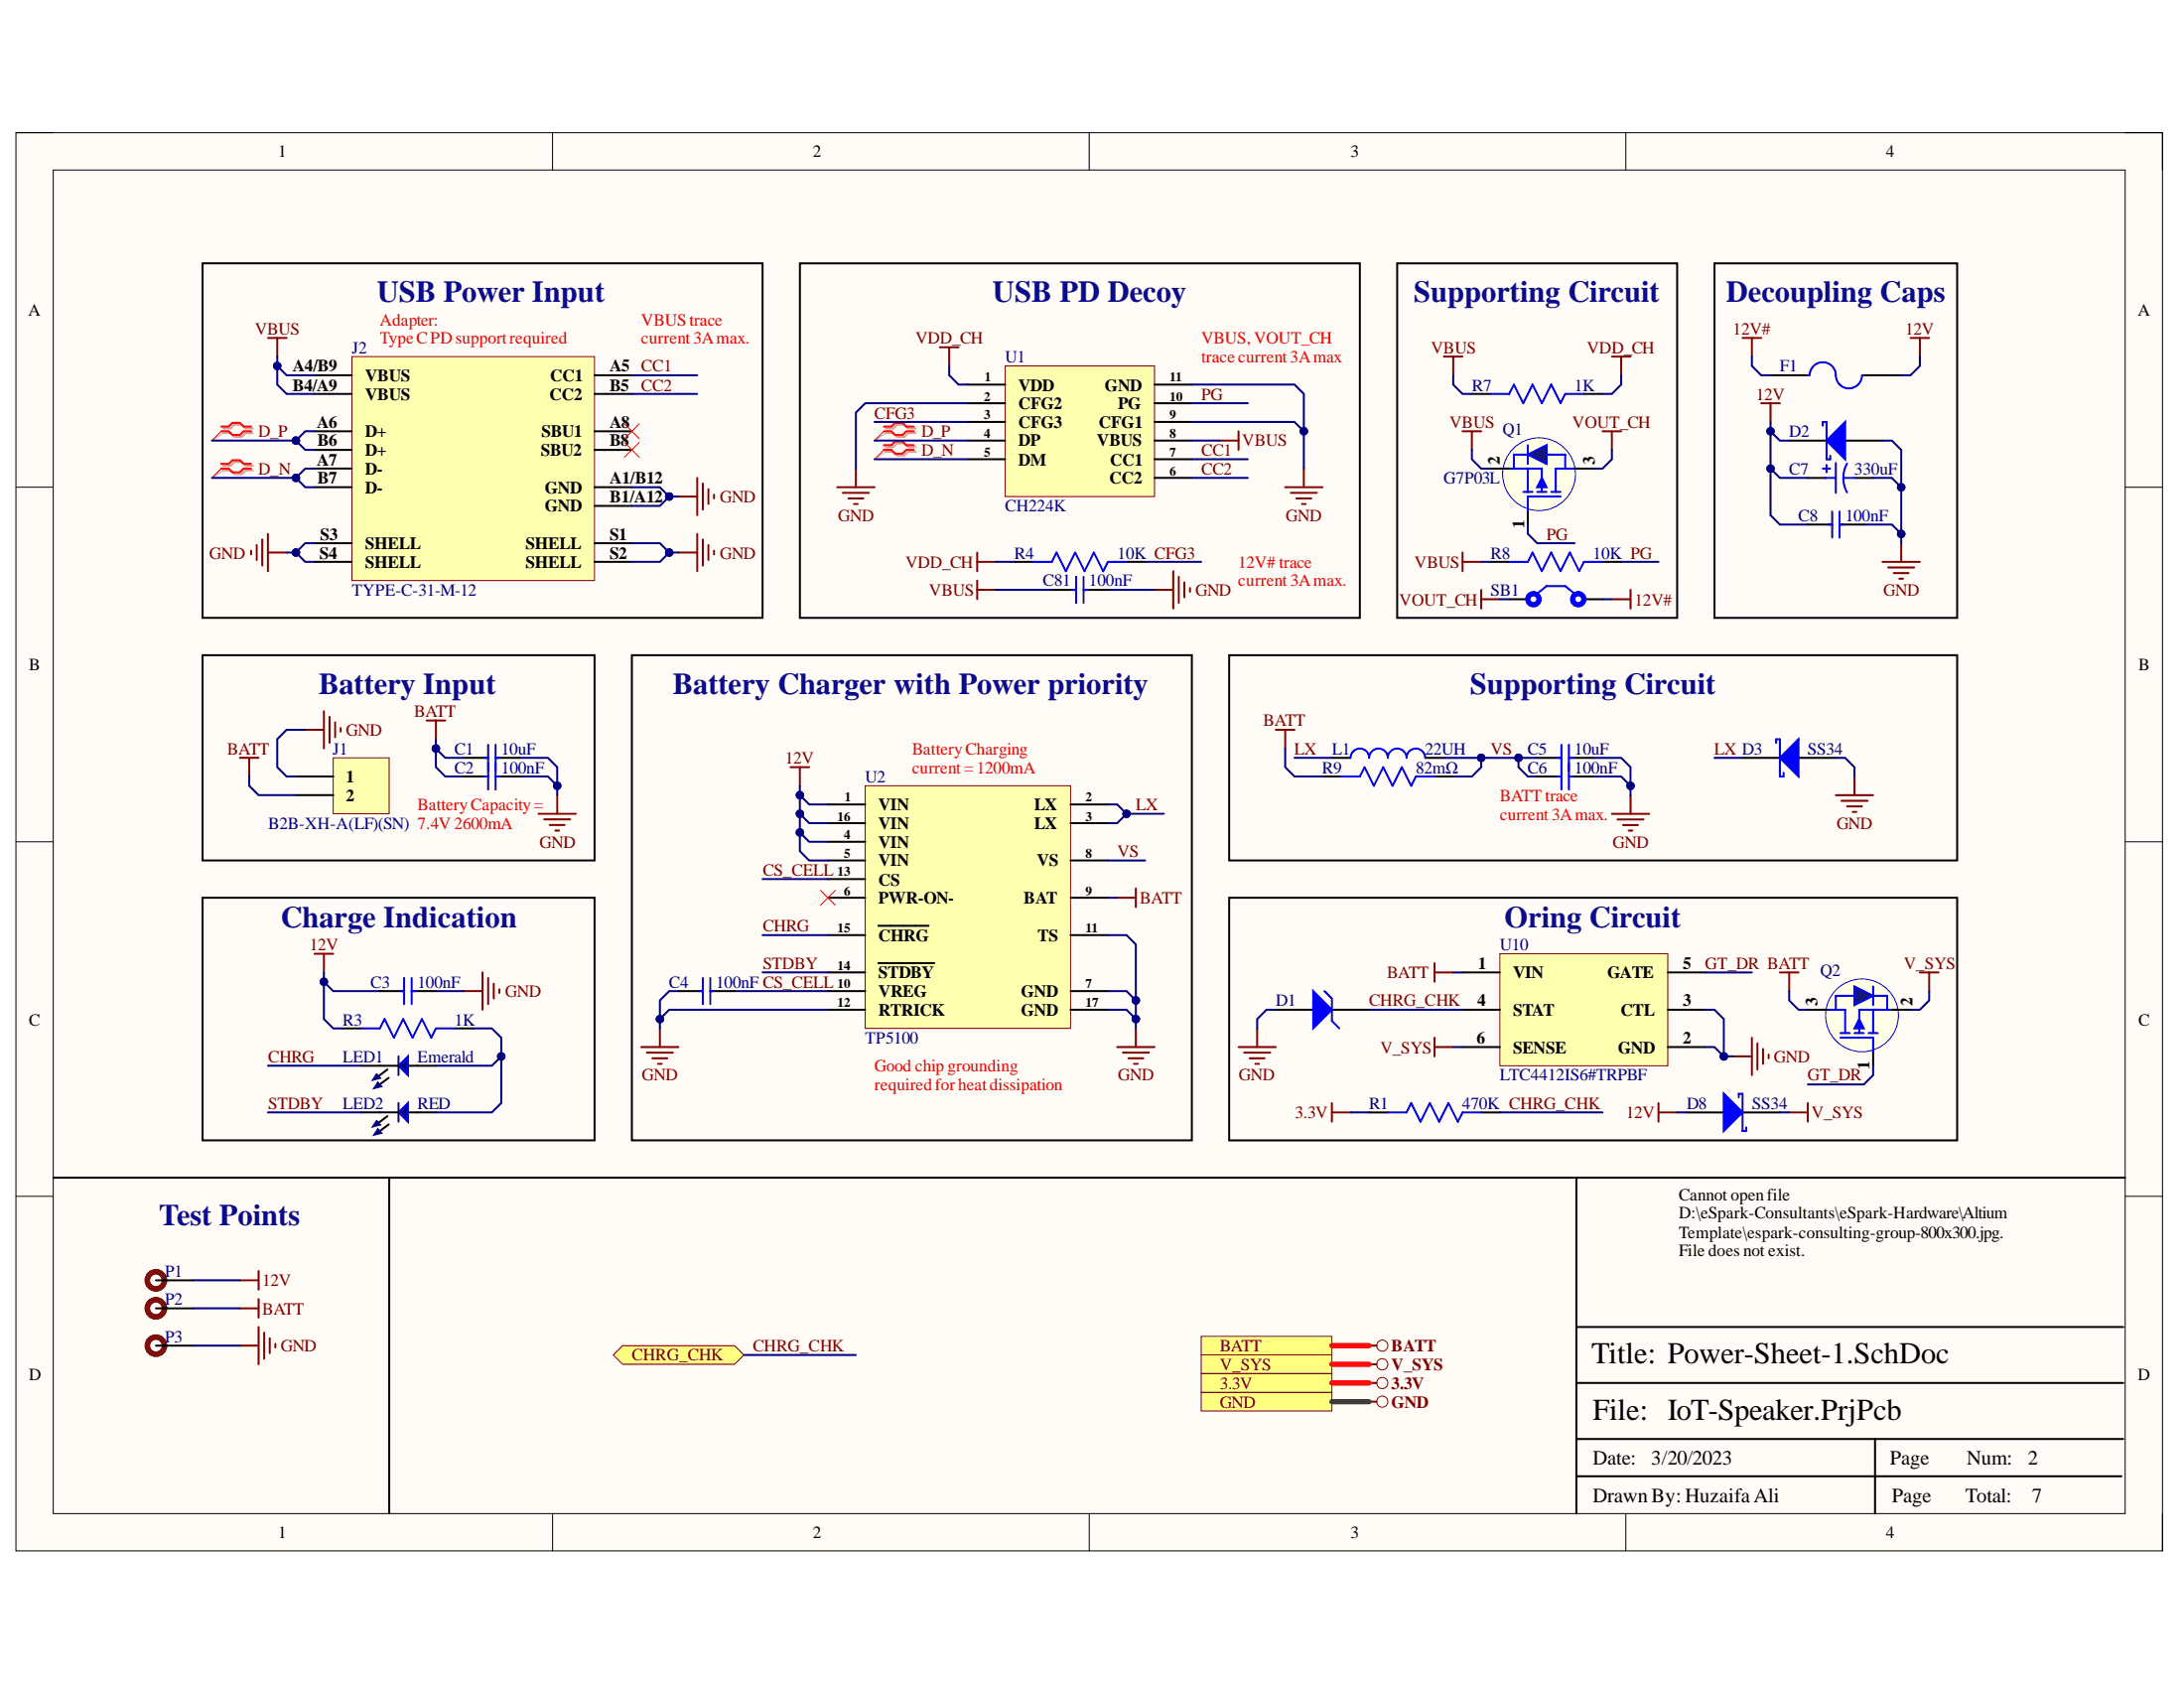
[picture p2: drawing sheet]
<svg xmlns="http://www.w3.org/2000/svg" width="279mm" height="216mm" viewBox="0 0 279 216" stroke-linecap="round" stroke-linejoin="round" font-family="sans-serif">
<path d="M2 17h274.6v181.4h-274.6z" fill-rule="evenodd" fill="#fffcf8"/>
<path d="M2 17h274.6v181.4h-274.6z" fill="none" stroke="#000" stroke-width=".13"/>
<path d="M6.8 21.7h265.1v171.9h-265.1z" fill-rule="evenodd" fill="#fffcf8"/>
<g fill="none" stroke="#000" stroke-width=".13">
<path d="M2 17h4.8M70.7 17v4.7M139.3 17v4.7M208 17v4.7M271.9 17h4.7v4.7M6.8 21.7h265.1v171.9h-265.1zM2 62.3h4.8M271.9 62.3h4.7M2 107.7h4.8M271.9 107.7h4.7M2 153h4.8M271.9 153h4.7"/>
<path d="M70.7 193.6v4.8M139.3 193.6v4.8M208 193.6v4.8M276.6 193.6v4.8"/>
</g>
<path d="M6.8 150.6h43v43M271.9 150.6h-70.2v43M201.7 176.9h69.9M201.7 169.7h69.9M201.7 188.8h69.7M201.7 184.1h69.9M239.9 184.1v9.5" fill="none" stroke="#000" stroke-width=".25"/>
<g fill="none" stroke="#800000" stroke-width=".25">
<path d="M222.9 43.2h2.4M224.1 43.2v2.4M225.3 51.6h2.4M226.5 51.6v2.4M244.4 43.2h2.4M245.6 43.2v2.4M240.8 71.9h4.8M241.5 72.6h3.4M242.3 73.3h1.9M243 74h.5M243.2 69.5v2.4M30.7 96.9h2.4"/>
<path d="M31.9 96.9v2.4M39 93.3h2.4M41.4 91v4.7M42.2 91.7v3.3M42.9 92.4v1.9M43.6 93.1v.5"/>
</g>
<path d="M153.7 178.1h16.7v2.4h-16.7z" fill-rule="evenodd" fill="#ffff80"/>
<g fill="none" stroke="#800000" stroke-width=".13">
<path d="M153.7 178.1h16.7v2.4h-16.7z"/>
<circle cx="176.8" cy="179.3" r=".71"/>
</g>
<path d="M30.7 163.8h2.4M30.7 167.3h2.4M30.7 172.1h2.4M33.1 162.6v2.3M33.1 166.1v2.4M33.1 169.7v4.8M33.8 170.4v3.4M34.5 171.2v1.9M35.2 171.9v.4M175.2 179.3h.9" fill="none" stroke="#800000" stroke-width=".25"/>
<g fill="none" stroke="#5b0f00" stroke-width=".68">
<circle cx="19.9" cy="167.3" r="1.1"/>
<circle cx="19.9" cy="163.8" r="1.1"/>
<circle cx="19.9" cy="172.1" r="1.1"/>
</g>
<path d="M19.9 163.8h4.8M19.9 167.3h4.8M19.9 172.1h4.8" fill="none" stroke="#000" stroke-width=".25"/>
<path d="M78.5 173.3l1.1-1.2h14.4l1.2 1.2-1.2 1.2h-14.4z" fill-rule="evenodd" fill="#ffff80"/>
<path d="M78.5 173.3l1.1-1.2h14.4l1.2 1.2-1.2 1.2h-14.4z" fill="none" stroke="#800000" stroke-width=".13"/>
<path d="M226.5 48h4.8M228.9 56.4h4.8M236.1 56.4h4.7M238.4 48h4.8M231.3 61.1h2.4M237.2 61.1h2.4M59.3 96.9h3.2M63.4 96.9h3.1" fill="none" stroke="#000" stroke-width=".25"/>
<g fill="none" stroke="#00f" stroke-width=".25">
<path d="M231.3 48h.2M231.5 47.9a1.67 1.67 0 0 1 1.7-1.6 1.67 1.67 0 0 1 1.7 1.7 1.67 1.67 0 0 0 1.6 1.7 1.67 1.67 0 0 0 1.7-1.7M233.2 59.9h.9M233.7 59.5v.9M234.9 59.2v3.8M236.3 59.3l-.3 .7-.2 1.1M238.2 48h.2M233.4 61.1h1.5M235.8 61.1l.2 1.2 .3 .7M235.8 61.1h1.4M62 96.9h.5M62.5 95.3v3.3"/>
<path d="M63.4 95.3v3.3M63.4 96.9h.5"/>
</g>
<path d="M54.6 92.2h2.4M55.8 92.2v2.3M68.9 104.1h4.8M69.6 104.8h3.4M70.3 105.5h1.9M71 106.2h.5M71.3 101.7v2.4" fill="none" stroke="#800000" stroke-width=".25"/>
<path d="M233.7 56.4l2.4-2.4v4.7z" fill="#00f"/>
<path d="M233.2 54.4v-.4h.5v4.7h.4v-.4M233.7 56.4l2.4-2.4v4.7z" fill="none" stroke="#00f" stroke-width=".25"/>
<path d="M153.7 170.9h16.7v2.4h-16.7z" fill-rule="evenodd" fill="#ffff80"/>
<g fill="none" stroke="#800000" stroke-width=".13">
<path d="M153.7 170.9h16.7v2.4h-16.7z"/>
<circle cx="176.8" cy="172.1" r=".72"/>
</g>
<path d="M175.2 172.1h.9" fill="none" stroke="#800000" stroke-width=".25"/>
<path d="M42.6 96.9h7.2v7.2h-7.2z" fill-rule="evenodd" fill="#ffffb0"/>
<path d="M42.6 96.9h7.2v7.2h-7.2z" fill="none" stroke="#800000" stroke-width=".13"/>
<path d="M37.9 99.3h4.7M37.9 101.7h4.7" fill="none" stroke="#000" stroke-width=".25"/>
<path d="M45 45.6h31.1v28.7h-31.1z" fill-rule="evenodd" fill="#ffffb0"/>
<path d="M45 45.6h31.1v28.7h-31.1z" fill="none" stroke="#800000" stroke-width=".13"/>
<g fill="none" stroke="#000" stroke-width=".25">
<path d="M40.2 48h4.8M40.2 55.2h4.8M40.2 59.9h4.8M40.2 50.4h4.8M40.2 57.5h4.8M76.1 48h4.7M76.1 55.2h4.7M76.1 50.4h4.7M76.1 57.5h4.7M40.2 62.3h4.8M40.2 69.5h4.8M40.2 71.9h4.8"/>
<path d="M76.1 62.3h4.7M76.1 64.7h4.7M76.1 69.5h4.7M76.1 71.9h4.7"/>
</g>
<g fill="none" stroke="#800000" stroke-width=".25">
<path d="M34.3 43.2h2.4M35.5 43.2v2.4M32.1 70.4v.5M32.8 69.7v1.9M33.6 69v3.3M34.3 70.7h2.4M34.3 68.3v4.8M86.8 70.7h2.4M86.8 63.5h2.4M89.2 61.1v4.8M89.2 68.3v4.8M89.9 61.8v3.4"/>
<path d="M89.9 69v3.3M90.6 62.6v1.9M90.6 69.7v1.9M91.3 63.3v.5M91.3 70.4v.5"/>
</g>
<path d="M79.9 54.2l1.9 1.9M79.9 56.6l1.9 1.9M81.8 54.2l-1.9 1.9M81.8 56.6l-1.9 1.9" fill="none" stroke="#f00" stroke-width=".13"/>
<path d="M128.6 46.8h19.1v16.7h-19.1z" fill-rule="evenodd" fill="#ffffb0"/>
<path d="M128.6 46.8h19.1v16.7h-19.1z" fill="none" stroke="#800000" stroke-width=".13"/>
<g fill="none" stroke="#000" stroke-width=".25">
<path d="M123.8 49.2h4.8M123.8 51.6h4.8M123.8 54h4.8M123.8 56.4h4.8M123.8 58.7h4.8M147.7 49.2h4.8M147.7 51.6h4.8M147.7 54h4.8M147.7 56.4h4.8M147.7 58.7h4.8M188.3 50.4h2.4M202.6 50.4h2.4"/>
<path d="M129.8 71.9h2.4M144.1 71.9h2.4M147.7 61.1h4.8M195.5 64.7v2.4"/>
</g>
<path d="M190.7 50.4h2.4l.6-1.2 1.2 2.4 1.2-2.4 1.2 2.4 1.1-2.4 1.2 2.4 .6-1.2h2.4M132.2 71.9h2.4l.6-1.2 1.2 2.4 1.2-2.4 1.1 2.4 1.2-2.4 1.2 2.4 .6-1.2h2.4" fill="none" stroke="#00f" stroke-width=".25"/>
<g fill="none" stroke="#800000" stroke-width=".25">
<path d="M109.5 59.9v2.4M156.1 56.4h2.3M158.4 55.2v2.3M184.7 45.6h2.4M185.9 45.6v2.4M206.2 45.6h2.4M207.4 45.6v2.4M107.1 62.3h4.8M107.8 63h3.4M108.5 63.8h1.9M109.3 64.5h.4M125 70.7v2.4"/>
<path d="M125 71.9h2.4"/>
</g>
<circle cx="196.9" cy="60.7" r="4.7" fill="#ffffe8"/>
<circle cx="196.9" cy="60.7" r="4.7" fill="none" stroke="#00f" stroke-width=".13"/>
<path d="M192.5 59.9h4.8v3M195.5 59.9v3M202 59.9h-3v3M194.9 62.9h1.2M196.7 62.9h1.1M198.4 62.9h1.2M199.6 63.5h-4.1v1.8" fill="none" stroke="#00f" stroke-width=".25"/>
<path d="M197.3 61.1l.5 1.2h-1.1z" fill="#00f"/>
<path d="M193.7 59.9v-1.8h6.5v1.8M195.5 56.9v2.4M197.3 61.1l.5 1.2h-1.1z" fill="none" stroke="#00f" stroke-width=".25"/>
<path d="M190.7 59.9h2.4M201.4 59.9h2.4" fill="none" stroke="#000" stroke-width=".25"/>
<path d="M195.5 58.1l2.3-1.2v2.4z" fill="#073763"/>
<path d="M195.5 58.1l2.3-1.2v2.4zM193.1 71.9h2.4l.6-1.2 1.2 2.4 1.1-2.4 1.2 2.4 1.2-2.4 1.2 2.4 .6-1.2h2.4" fill="none" stroke="#00f" stroke-width=".25"/>
<path d="M25.9 33.7h71.7v45.3h-71.7zM102.3 33.7h71.7v45.3h-71.7zM178.7 33.7h35.9v45.3h-35.9zM219.3 33.7h31.1v45.3h-31.1zM190.7 71.9h2.4M205 71.9h2.4M25.9 83.8h50.2v26.3h-50.2z" fill="none" stroke="#000" stroke-width=".25"/>
<g fill="none" stroke="#800000" stroke-width=".25">
<path d="M120.2 44.4h2.4M121.4 44.4v2.4M166.8 59.9v2.4M187.1 55.2h2.4M188.3 55.2v2.4M205 55.2h2.4M206.2 55.2v2.4M164.4 62.3h4.8M165.1 63h3.4M165.8 63.8h2M166.6 64.5h.4M187.1 70.7v2.4"/>
<path d="M187.1 71.9h2.4M189.5 75.5v2.3M189.5 76.6h2.4M206.2 76.6h2.4M208.6 75.5v2.3"/>
</g>
<path d="M28.5 54.8h1l.5-.5h.9l.5 .5h1M28.5 55.4h1l.5 .5h.9l.5-.5h1M28.5 59.6h1l.5-.5h.9l.5 .5h1M113.3 54.8h1l.4-.5h1l.5 .5h.9M113.3 55.4h1l.4 .5h1l.5-.5h.9M113.3 57.2h1l.4-.5h1l.5 .5h.9M113.3 57.8h1l.4 .5h1l.5-.5h.9M28.5 60.2h1l.5 .4h.9l.5-.4h1" fill="none" stroke="#d0a19e" stroke-width=".25"/>
<path d="M28.5 55.4l-1.4 1M113.3 55.4l-1.4 1M113.3 57.8l-1.4 .9M28.5 60.2l-1.4 .9" fill="none" stroke="#d0a19e" stroke-width=".13"/>
<path d="M28.3 54.6h1l.4-.5h1l.5 .5h.9M28.3 55.2h1l.4 .4h1l.5-.4h.9M28.3 59.3h1l.4-.4h1l.5 .4h.9M28.3 59.9h1l.4 .5h1l.5-.5h.9M113.1 54.6h.9l.5-.5h1l.4 .5h1M113.1 55.2h.9l.5 .4h1l.4-.4h1M113.1 56.9h.9l.5-.4h1l.4 .4h1M113.1 57.5h.9l.5 .5h1l.4-.5h1" fill="none" stroke="#f00" stroke-width=".25"/>
<path d="M28.3 55.2l-1.2 1.2M28.3 59.9l-1.2 1.2M113.1 55.2l-1.2 1.2M113.1 57.5l-1.2 1.2" fill="none" stroke="#f00" stroke-width=".13"/>
<path d="M110.7 100.5h26.3v31h-26.3z" fill-rule="evenodd" fill="#ffffb0"/>
<path d="M110.7 100.5h26.3v31h-26.3z" fill="none" stroke="#800000" stroke-width=".13"/>
<g fill="none" stroke="#000" stroke-width=".25">
<path d="M80.8 83.8h71.7v62.1h-71.7zM169.2 99.3h2.4M170.4 96.9h2.4M182.3 96.9h2.4M183.5 99.3h2.4M196.7 96.9h3.1M200.7 96.9h3.1M222.9 96.9h4.8M230.1 96.9h4.8M105.9 102.9h4.8M105.9 105.3h4.8M105.9 107.7h4.8"/>
<path d="M105.9 110.1h4.8M105.9 114.8h4.8M105.9 119.6h4.8M105.9 112.4h4.8M112.4 118.4h6.4M137 102.9h4.7M137 105.3h4.7M137 110.1h4.7M137 114.8h4.7M137 119.6h4.7M105.9 126.8h4.8M105.9 129.1h4.8"/>
<path d="M105.9 124.4h4.8M112.4 123.2h7.1M137 126.8h4.7M137 129.1h4.7"/>
</g>
<g fill="none" stroke="#800000" stroke-width=".25">
<path d="M101.1 98.1h2.4M102.3 98.1v2.4M163.2 93.3h2.4M164.4 93.3v2.4M237.2 99.3v2.4M142.9 114.8h2.4M145.3 113.6v2.4M206.2 104.1h4.8M206.9 104.8h3.4M207.6 105.5h1.9M208.4 106.2h.4M208.6 101.7v2.4"/>
<path d="M234.9 101.7h4.7M235.6 102.4h3.3M236.3 103.1h1.9M237 103.8h.5M82 133.9h4.8M82.7 134.6h3.4M83.5 135.4h1.9M84.2 136.1h.5M84.4 131.5v2.4M142.9 133.9h4.8M143.6 134.6h3.4M144.4 135.4h1.9"/>
<path d="M145.1 136.1h.5M145.3 131.5v2.4"/>
</g>
<path d="M171.6 99.3h2.4l.6-1.2 1.2 2.4 1.2-2.4 1.1 2.4 1.2-2.4 1.2 2.4 .6-1.2h2.4M172.8 96.9a1.19 1.19 0 0 1 1.2-1.2 1.19 1.19 0 0 1 1.2 1.2 1.19 1.19 0 0 1 1.2-1.2 1.19 1.19 0 0 1 1.1 1.2 1.2 1.2 0 0 1 1.2-1.2 1.2 1.2 0 0 1 1.2 1.2 1.19 1.19 0 0 1 1.2-1.2 1.19 1.19 0 0 1 1.2 1.2M199.3 96.9h.5M199.8 95.3v3.3M200.7 95.3v3.3M200.7 96.9h.5" fill="none" stroke="#00f" stroke-width=".25"/>
<path d="M227.7 96.9l2.4-2.4v4.8z" fill="#00f"/>
<path d="M227.2 95v-.5h.5v4.8h.5v-.5M227.7 96.9l2.4-2.4v4.8z" fill="none" stroke="#00f" stroke-width=".25"/>
<path d="M157.2 83.8h93.2v26.3h-93.2zM46.2 136.3h2.4M52.2 136.3h3.6" fill="none" stroke="#000" stroke-width=".25"/>
<path d="M40.2 122h2.4M41.4 122v2.4" fill="none" stroke="#800000" stroke-width=".25"/>
<path d="M52.2 135.1v2.4l-1.2-1.2z" fill="#0c0087"/>
<path d="M52.2 135.1v2.4l-1.2-1.2z" fill="none" stroke="#00f" stroke-width=".25"/>
<path d="M51 135.1v2.4" fill="none" stroke="#11037f" stroke-width=".25"/>
<path d="M48.6 136.3h2.4M49.7 137.9l-1.1 .8" fill="none" stroke="#000" stroke-width=".25"/>
<path d="M48.3 138.4l.6 .6-1.1 .3 .5-.9 .3 .3z" fill-rule="evenodd" fill="#0c0087"/>
<path d="M48.3 138.4l.6 .6-1.1 .3 .5-.9 .3 .3z" fill="none" stroke="#0c0087" stroke-width=".13"/>
<path d="M49.6 136.8l-1.2 .8" fill="none" stroke="#000" stroke-width=".25"/>
<path d="M48.2 137.4l.5 .5-1.1 .3 .6-.8 .2 .2z" fill-rule="evenodd" fill="#0c0087"/>
<path d="M48.2 137.4l.5 .5-1.1 .3 .6-.8 .2 .2z" fill="none" stroke="#0c0087" stroke-width=".13"/>
<path d="M46.2 142.3h2.4M52.2 142.3h3.6" fill="none" stroke="#000" stroke-width=".25"/>
<path d="M51 142.3l1.2-1.2v2.4z" fill="#0c0087"/>
<path d="M51 142.3l1.2-1.2v2.4z" fill="none" stroke="#00f" stroke-width=".25"/>
<path d="M51 141.1v2.4" fill="none" stroke="#11037f" stroke-width=".25"/>
<path d="M48.6 142.3h2.4M49.7 143.8l-1.1 .9" fill="none" stroke="#000" stroke-width=".25"/>
<path d="M48.3 144.4l.6 .5-1.1 .3 .5-.8 .3 .3z" fill-rule="evenodd" fill="#0c0087"/>
<path d="M48.3 144.4l.6 .5-1.1 .3 .5-.8 .3 .3z" fill="none" stroke="#0c0087" stroke-width=".13"/>
<path d="M49.6 142.8l-1.2 .8" fill="none" stroke="#000" stroke-width=".25"/>
<path d="M48.2 143.3l.5 .6-1.1 .3 .6-.9 .2 .3z" fill-rule="evenodd" fill="#0c0087"/>
<path d="M48.2 143.3l.5 .6-1.1 .3 .6-.9 .2 .3z" fill="none" stroke="#0c0087" stroke-width=".13"/>
<path d="M25.9 114.8h50.2v31.1h-50.2zM43.8 131.5h2.4M58.2 131.5h2.3M49.8 150.6h151.6" fill="none" stroke="#000" stroke-width=".25"/>
<path d="M46.2 131.5h2.4l.6-1.2 1.2 2.4 1.2-2.4 1.2 2.4 1.2-2.4 1.2 2.4 .6-1.2h2.4" fill="none" stroke="#00f" stroke-width=".25"/>
<path d="M59.3 126.8h2.4M61.7 124.4v4.7M62.5 125.1v3.3M63.2 125.8v1.9M63.9 126.5v.5" fill="none" stroke="#800000" stroke-width=".25"/>
<path d="M153.7 173.3h16.7v2.4h-16.7z" fill-rule="evenodd" fill="#ffff80"/>
<g fill="none" stroke="#800000" stroke-width=".13">
<path d="M153.7 173.3h16.7v2.4h-16.7z"/>
<circle cx="176.8" cy="174.5" r=".72"/>
</g>
<path d="M125 75.4h2.4M125 74.3v2.3M147.7 75.4h2.4M150.1 73.1v4.7M150.8 73.8v3.3M151.5 74.5v1.9M152.2 75.2v.5M175.2 174.5h.9" fill="none" stroke="#800000" stroke-width=".25"/>
<path d="M193.1 76.6h2.4M202.6 76.6h2.4" fill="none" stroke="#000" stroke-width=".25"/>
<g fill="none" stroke="#00f" stroke-width=".68">
<circle cx="196.2" cy="76.6" r=".72"/>
<circle cx="201.9" cy="76.6" r=".72"/>
</g>
<path d="M196.7 75.9l1.1-.9h2.4l1.2 .9" fill="none" stroke="#00f" stroke-width=".25"/>
<path d="M191.9 122h21.5v14.3h-21.5z" fill-rule="evenodd" fill="#ffffb0"/>
<path d="M191.9 122h21.5v14.3h-21.5z" fill="none" stroke="#800000" stroke-width=".13"/>
<path d="M187.1 124.4h4.8M187.1 133.9h4.8M187.1 129.1h4.8M213.4 124.4h4.7M213.4 133.9h4.7M213.4 129.1h4.7M239.6 133.9v2.4" fill="none" stroke="#000" stroke-width=".25"/>
<circle cx="238.2" cy="129.9" r="4.7" fill="#ffffe8"/>
<circle cx="238.2" cy="129.9" r="4.7" fill="none" stroke="#00f" stroke-width=".13"/>
<path d="M233.1 129.1h3v3M235.5 132.7h4.1v1.8M235.5 132.1h1.2M237.2 132.1h1.2M239 132.1h1.2M239.6 129.1v3M242.6 129.1h-4.8v3" fill="none" stroke="#00f" stroke-width=".25"/>
<path d="M237.8 130.3l.6 1.2h-1.2z" fill="#00f"/>
<path d="M234.9 129.1v-1.7h6.5v1.7M237.8 130.3l.6 1.2h-1.2zM239.6 126.2v2.4" fill="none" stroke="#00f" stroke-width=".25"/>
<path d="M231.3 129.1h2.4M242 129.1h2.4" fill="none" stroke="#000" stroke-width=".25"/>
<path d="M237.2 126.2l2.4 1.2-2.4 1.2z" fill="#073763"/>
<path d="M237.2 126.2l2.4 1.2-2.4 1.2z" fill="none" stroke="#00f" stroke-width=".25"/>
<g fill="none" stroke="#800000" stroke-width=".25">
<path d="M183.5 123.2v2.4M183.5 132.7v2.4M183.5 124.4h2.4M183.5 133.9h2.4M221.7 135.1h2.4M224.1 132.7v4.8M224.8 133.4v3.4M225.5 134.2v1.9M226.3 134.9v.5M227.7 124.4h2.4M228.9 124.4v2.4M245.6 124.4h2.4"/>
<path d="M246.8 124.4v2.4"/>
</g>
<path d="M215.8 142.3h4.7M222.9 142.3h4.8" fill="none" stroke="#000" stroke-width=".25"/>
<path d="M220.5 139.9l2.4 2.4-2.4 2.4z" fill="#00f"/>
<path d="M220.5 139.9l2.4 2.4-2.4 2.4zM177.5 142.3h2.4l.6-1.2 1.2 2.4 1.2-2.4 1.2 2.4 1.2-2.4 1.2 2.4 .6-1.2h2.4M222.4 140.4v-.5h.5v4.8h.5v-.5" fill="none" stroke="#00f" stroke-width=".25"/>
<path d="M212.2 141.1v2.4M212.2 142.3h2.4M228.9 142.3h2.4M231.3 141.1v2.4" fill="none" stroke="#800000" stroke-width=".25"/>
<path d="M157.2 114.8h93.2v31.1h-93.2zM163.2 129.1h4.8M170.4 129.1h4.8M175.2 142.3h2.3M189.5 142.3h2.4" fill="none" stroke="#000" stroke-width=".25"/>
<path d="M168 126.8l2.4 2.3-2.4 2.4z" fill="#00f"/>
<path d="M168 126.8l2.4 2.3-2.4 2.4zM169.4 126.8l1 .9v2.9l.9 .9" fill="none" stroke="#00f" stroke-width=".25"/>
<path d="M158.4 133.9h4.8M159.2 134.6h3.3M159.9 135.4h1.9M160.6 136.1h.5M160.8 131.5v2.4M170.4 141.1v2.4M170.4 142.3h2.4" fill="none" stroke="#800000" stroke-width=".25"/>
<path d="M105 113.9l1.9 1.9M106.9 113.9l-1.9 1.9" fill="none" stroke="#f00" stroke-width=".13"/>
<path d="M153.7 175.7h16.7v2.4h-16.7z" fill-rule="evenodd" fill="#ffff80"/>
<g fill="none" stroke="#800000" stroke-width=".13">
<path d="M153.7 175.7h16.7v2.4h-16.7z"/>
<circle cx="176.8" cy="176.9" r=".71"/>
</g>
<path d="M175.2 176.9h.9" fill="none" stroke="#800000" stroke-width=".25"/>
<path d="M224.1 45.6v1.2l1.2 1.2h1.2M245.6 45.6v1.2l-1.2 1.2h-1.2M239.6 61.1h2.4l1.2 1.2M31.9 99.3v1.2l1.2 1.2h4.8M39 93.3h-2.3l-1.2 1.2v3.6l1.2 1.2h1.2M24.7 163.8h6M24.7 167.3h6M24.7 172.1h6M95.2 173.3h14.3" fill="none" stroke="#000080" stroke-width=".25"/>
<path d="M170.4 179.3h4.8" fill="none" stroke="#38761d" stroke-width=".68"/>
<circle cx="243.2" cy="62.3" r=".48" fill="#000080"/>
<circle cx="243.2" cy="62.3" r=".48" fill="none" stroke="#000080" stroke-width=".13"/>
<path d="M66.5 96.9h3.6l1.2 1.2v3.6" fill="none" stroke="#000080" stroke-width=".25"/>
<circle cx="71.3" cy="100.5" r=".48" fill="#000080"/>
<circle cx="71.3" cy="100.5" r=".48" fill="none" stroke="#000080" stroke-width=".13"/>
<path d="M66.5 99.3h3.6l1.2 1.2" fill="none" stroke="#000080" stroke-width=".25"/>
<circle cx="71.3" cy="100.5" r=".48" fill="#000080"/>
<circle cx="71.3" cy="100.5" r=".48" fill="none" stroke="#000080" stroke-width=".13"/>
<path d="M55.8 94.5v3.6l1.2 1.2h2.3" fill="none" stroke="#000080" stroke-width=".25"/>
<circle cx="55.8" cy="95.7" r=".48" fill="#000080"/>
<circle cx="55.8" cy="95.7" r=".48" fill="none" stroke="#000080" stroke-width=".13"/>
<path d="M55.8 95.7l1.2 1.2h2.3" fill="none" stroke="#000080" stroke-width=".25"/>
<circle cx="55.8" cy="95.7" r=".48" fill="#000080"/>
<circle cx="55.8" cy="95.7" r=".48" fill="none" stroke="#000080" stroke-width=".13"/>
<path d="M170.4 172.1h4.8" fill="none" stroke="#f00" stroke-width=".68"/>
<path d="M35.5 45.6v3.6l1.2 1.2h3.5" fill="none" stroke="#000080" stroke-width=".25"/>
<circle cx="35.5" cy="46.8" r=".48" fill="#000080"/>
<circle cx="35.5" cy="46.8" r=".48" fill="none" stroke="#000080" stroke-width=".13"/>
<path d="M35.5 46.8l1.2 1.2h3.5" fill="none" stroke="#000080" stroke-width=".25"/>
<circle cx="35.5" cy="46.8" r=".48" fill="#000080"/>
<circle cx="35.5" cy="46.8" r=".48" fill="none" stroke="#000080" stroke-width=".13"/>
<path d="M80.8 48h8.4M80.8 50.4h8.4M80.8 62.3h3.6l1.2 1.2h1.2" fill="none" stroke="#000080" stroke-width=".25"/>
<circle cx="85.6" cy="63.5" r=".48" fill="#000080"/>
<circle cx="85.6" cy="63.5" r=".48" fill="none" stroke="#000080" stroke-width=".13"/>
<path d="M85.6 63.5l-1.2 1.2h-3.6" fill="none" stroke="#000080" stroke-width=".25"/>
<circle cx="85.6" cy="63.5" r=".48" fill="#000080"/>
<circle cx="85.6" cy="63.5" r=".48" fill="none" stroke="#000080" stroke-width=".13"/>
<path d="M80.8 69.5h3.6l1.2 1.2h1.2" fill="none" stroke="#000080" stroke-width=".25"/>
<circle cx="85.6" cy="70.7" r=".48" fill="#000080"/>
<circle cx="85.6" cy="70.7" r=".48" fill="none" stroke="#000080" stroke-width=".13"/>
<path d="M85.6 70.7l-1.2 1.2h-3.6" fill="none" stroke="#000080" stroke-width=".25"/>
<circle cx="85.6" cy="70.7" r=".48" fill="#000080"/>
<circle cx="85.6" cy="70.7" r=".48" fill="none" stroke="#000080" stroke-width=".13"/>
<path d="M40.2 55.2h-1.2l-1.1 1.2h-10.8" fill="none" stroke="#000080" stroke-width=".25"/>
<circle cx="37.9" cy="56.4" r=".48" fill="#000080"/>
<circle cx="37.9" cy="56.4" r=".48" fill="none" stroke="#000080" stroke-width=".13"/>
<path d="M37.9 56.4l1.1 1.1h1.2" fill="none" stroke="#000080" stroke-width=".25"/>
<circle cx="37.9" cy="56.4" r=".48" fill="#000080"/>
<circle cx="37.9" cy="56.4" r=".48" fill="none" stroke="#000080" stroke-width=".13"/>
<path d="M40.2 59.9h-1.2l-1.1 1.2h-10.8" fill="none" stroke="#000080" stroke-width=".25"/>
<circle cx="37.9" cy="61.1" r=".48" fill="#000080"/>
<circle cx="37.9" cy="61.1" r=".48" fill="none" stroke="#000080" stroke-width=".13"/>
<path d="M37.9 61.1l1.1 1.2h1.2" fill="none" stroke="#000080" stroke-width=".25"/>
<circle cx="37.9" cy="61.1" r=".48" fill="#000080"/>
<circle cx="37.9" cy="61.1" r=".48" fill="none" stroke="#000080" stroke-width=".13"/>
<path d="M226.5 54v11.9l1.2 1.2h3.6" fill="none" stroke="#000080" stroke-width=".25"/>
<circle cx="226.5" cy="59.9" r=".48" fill="#000080"/>
<circle cx="226.5" cy="59.9" r=".48" fill="none" stroke="#000080" stroke-width=".13"/>
<circle cx="226.5" cy="55.2" r=".48" fill="#000080"/>
<circle cx="226.5" cy="55.2" r=".48" fill="none" stroke="#000080" stroke-width=".13"/>
<path d="M226.5 55.2l1.2 1.2h1.2" fill="none" stroke="#000080" stroke-width=".25"/>
<circle cx="226.5" cy="55.2" r=".48" fill="#000080"/>
<circle cx="226.5" cy="55.2" r=".48" fill="none" stroke="#000080" stroke-width=".13"/>
<path d="M226.5 59.9l1.2 1.2h3.6" fill="none" stroke="#000080" stroke-width=".25"/>
<circle cx="226.5" cy="59.9" r=".48" fill="#000080"/>
<circle cx="226.5" cy="59.9" r=".48" fill="none" stroke="#000080" stroke-width=".13"/>
<path d="M238.4 67.1h3.6l1.2 1.2" fill="none" stroke="#000080" stroke-width=".25"/>
<circle cx="243.2" cy="68.3" r=".48" fill="#000080"/>
<circle cx="243.2" cy="68.3" r=".48" fill="none" stroke="#000080" stroke-width=".13"/>
<g fill="none" stroke="#000080" stroke-width=".25">
<path d="M111.9 56.4h11.9M111.9 58.7h11.9M111.9 54h11.9M123.8 51.6h-13.1l-1.2 1.2v7.1M152.5 56.4h3.6M152.5 58.7h7.1M152.5 51.6h7.1M185.9 48v1.2l1.2 1.2h1.2M188.3 57.6v1.1l1.2 1.2h1.2M206.2 57.6v1.1l-1.2 1.2h-1.2M207.4 48v1.2l-1.2 1.2h-1.2M240.8 56.4h1.2l1.2 1.2v11.9"/>
<path d="M146.5 71.9h7.2M152.5 61.1h7.1M189.5 71.9h1.2M191.9 76.6h1.2M195.5 67.1v1.2l1.2 1.2h4.7M205 76.6h1.2M207.4 71.9h4.8"/>
</g>
<circle cx="243.2" cy="62.3" r=".48" fill="#000080"/>
<circle cx="243.2" cy="62.3" r=".48" fill="none" stroke="#000080" stroke-width=".13"/>
<circle cx="243.2" cy="68.3" r=".48" fill="#000080"/>
<circle cx="243.2" cy="68.3" r=".48" fill="none" stroke="#000080" stroke-width=".13"/>
<path d="M121.4 46.8v1.2l1.2 1.2h1.2M152.5 49.2h13.1l1.2 1.2v9.5" fill="none" stroke="#000080" stroke-width=".25"/>
<circle cx="166.8" cy="55.2" r=".48" fill="#000080"/>
<circle cx="166.8" cy="55.2" r=".48" fill="none" stroke="#000080" stroke-width=".13"/>
<path d="M152.5 54h13.1l1.2 1.2" fill="none" stroke="#000080" stroke-width=".25"/>
<circle cx="166.8" cy="55.2" r=".48" fill="#000080"/>
<circle cx="166.8" cy="55.2" r=".48" fill="none" stroke="#000080" stroke-width=".13"/>
<path d="M40.2 69.5h-1.2l-1.1 1.2h-1.2" fill="none" stroke="#000080" stroke-width=".25"/>
<circle cx="37.9" cy="70.7" r=".48" fill="#000080"/>
<circle cx="37.9" cy="70.7" r=".48" fill="none" stroke="#000080" stroke-width=".13"/>
<path d="M37.9 70.7l1.1 1.2h1.2" fill="none" stroke="#000080" stroke-width=".25"/>
<circle cx="37.9" cy="70.7" r=".48" fill="#000080"/>
<circle cx="37.9" cy="70.7" r=".48" fill="none" stroke="#000080" stroke-width=".13"/>
<path d="M127.4 71.9h2.4M97.6 119.6h8.3M102.3 100.5v8.4l1.2 1.2h2.4M97.6 124.4h8.3" fill="none" stroke="#000080" stroke-width=".25"/>
<circle cx="102.3" cy="106.5" r=".48" fill="#000080"/>
<circle cx="102.3" cy="106.5" r=".48" fill="none" stroke="#000080" stroke-width=".13"/>
<circle cx="102.3" cy="104.1" r=".48" fill="#000080"/>
<circle cx="102.3" cy="104.1" r=".48" fill="none" stroke="#000080" stroke-width=".13"/>
<circle cx="102.3" cy="101.7" r=".48" fill="#000080"/>
<circle cx="102.3" cy="101.7" r=".48" fill="none" stroke="#000080" stroke-width=".13"/>
<path d="M102.3 101.7l1.2 1.2h2.4" fill="none" stroke="#000080" stroke-width=".25"/>
<circle cx="102.3" cy="101.7" r=".48" fill="#000080"/>
<circle cx="102.3" cy="101.7" r=".48" fill="none" stroke="#000080" stroke-width=".13"/>
<path d="M102.3 104.1l1.2 1.2h2.4" fill="none" stroke="#000080" stroke-width=".25"/>
<circle cx="102.3" cy="104.1" r=".48" fill="#000080"/>
<circle cx="102.3" cy="104.1" r=".48" fill="none" stroke="#000080" stroke-width=".13"/>
<path d="M102.3 106.5l1.2 1.2h2.4" fill="none" stroke="#000080" stroke-width=".25"/>
<circle cx="102.3" cy="106.5" r=".48" fill="#000080"/>
<circle cx="102.3" cy="106.5" r=".48" fill="none" stroke="#000080" stroke-width=".13"/>
<path d="M141.7 119.6h2.4l1.2 1.2v10.7" fill="none" stroke="#000080" stroke-width=".25"/>
<circle cx="145.3" cy="128" r=".48" fill="#000080"/>
<circle cx="145.3" cy="128" r=".48" fill="none" stroke="#000080" stroke-width=".13"/>
<circle cx="145.3" cy="130.3" r=".48" fill="#000080"/>
<circle cx="145.3" cy="130.3" r=".48" fill="none" stroke="#000080" stroke-width=".13"/>
<path d="M141.7 126.8h2.4l1.2 1.2" fill="none" stroke="#000080" stroke-width=".25"/>
<circle cx="145.3" cy="128" r=".48" fill="#000080"/>
<circle cx="145.3" cy="128" r=".48" fill="none" stroke="#000080" stroke-width=".13"/>
<path d="M141.7 129.1h2.4l1.2 1.2" fill="none" stroke="#000080" stroke-width=".25"/>
<circle cx="145.3" cy="130.3" r=".48" fill="#000080"/>
<circle cx="145.3" cy="130.3" r=".48" fill="none" stroke="#000080" stroke-width=".13"/>
<path d="M97.6 112.4h8.3M86.8 126.8h-1.2l-1.2 1.2v3.5M94 126.8h11.9" fill="none" stroke="#000080" stroke-width=".25"/>
<circle cx="84.4" cy="130.3" r=".48" fill="#000080"/>
<circle cx="84.4" cy="130.3" r=".48" fill="none" stroke="#000080" stroke-width=".13"/>
<path d="M105.9 129.1h-20.3l-1.2 1.2" fill="none" stroke="#000080" stroke-width=".25"/>
<circle cx="84.4" cy="130.3" r=".48" fill="#000080"/>
<circle cx="84.4" cy="130.3" r=".48" fill="none" stroke="#000080" stroke-width=".13"/>
<path d="M141.7 102.9h1.2l1.2 1.2h4.8" fill="none" stroke="#000080" stroke-width=".25"/>
<circle cx="144.1" cy="104.1" r=".48" fill="#000080"/>
<circle cx="144.1" cy="104.1" r=".48" fill="none" stroke="#000080" stroke-width=".13"/>
<path d="M144.1 104.1l-1.2 1.2h-1.2" fill="none" stroke="#000080" stroke-width=".25"/>
<circle cx="144.1" cy="104.1" r=".48" fill="#000080"/>
<circle cx="144.1" cy="104.1" r=".48" fill="none" stroke="#000080" stroke-width=".13"/>
<path d="M165.6 96.9h4.8M189.5 96.9v1.2l-1.2 1.2h-2.4M141.7 110.1h4.8M141.7 114.8h1.2" fill="none" stroke="#000080" stroke-width=".25"/>
<circle cx="189.5" cy="96.9" r=".48" fill="#000080"/>
<circle cx="189.5" cy="96.9" r=".48" fill="none" stroke="#000080" stroke-width=".13"/>
<path d="M164.4 95.7v2.4l1.2 1.2h3.6M203.8 96.9h3.6l1.2 1.2v3.6" fill="none" stroke="#000080" stroke-width=".25"/>
<circle cx="208.6" cy="100.5" r=".48" fill="#000080"/>
<circle cx="208.6" cy="100.5" r=".48" fill="none" stroke="#000080" stroke-width=".13"/>
<path d="M203.8 99.3h3.6l1.2 1.2" fill="none" stroke="#000080" stroke-width=".25"/>
<circle cx="208.6" cy="100.5" r=".48" fill="#000080"/>
<circle cx="208.6" cy="100.5" r=".48" fill="none" stroke="#000080" stroke-width=".13"/>
<path d="M194.3 96.9v1.2l1.2 1.2h1.2" fill="none" stroke="#000080" stroke-width=".25"/>
<circle cx="194.3" cy="96.9" r=".48" fill="#000080"/>
<circle cx="194.3" cy="96.9" r=".48" fill="none" stroke="#000080" stroke-width=".13"/>
<path d="M219.3 96.9h3.6M234.9 96.9h1.2l1.1 1.2v1.2M41.4 124.4v5.9l1.2 1.2h1.2" fill="none" stroke="#000080" stroke-width=".25"/>
<circle cx="41.4" cy="125.6" r=".48" fill="#000080"/>
<circle cx="41.4" cy="125.6" r=".48" fill="none" stroke="#000080" stroke-width=".13"/>
<path d="M60.5 131.5h2.4l1.2 1.2v8.4l-1.2 1.2h-7.1" fill="none" stroke="#000080" stroke-width=".25"/>
<circle cx="64.1" cy="135.1" r=".48" fill="#000080"/>
<circle cx="64.1" cy="135.1" r=".48" fill="none" stroke="#000080" stroke-width=".13"/>
<path d="M64.1 135.1l-1.2 1.2h-7.1" fill="none" stroke="#000080" stroke-width=".25"/>
<circle cx="64.1" cy="135.1" r=".48" fill="#000080"/>
<circle cx="64.1" cy="135.1" r=".48" fill="none" stroke="#000080" stroke-width=".13"/>
<path d="M34.3 136.3h11.9M41.4 125.6l1.2 1.2h6M55.8 126.8h3.5M34.3 142.3h11.9" fill="none" stroke="#000080" stroke-width=".25"/>
<circle cx="41.4" cy="125.6" r=".48" fill="#000080"/>
<circle cx="41.4" cy="125.6" r=".48" fill="none" stroke="#000080" stroke-width=".13"/>
<path d="M170.4 174.5h4.8" fill="none" stroke="#f00" stroke-width=".68"/>
<path d="M127.4 75.4h7.2M141.7 75.4h6M185.9 124.4h1.2M218.1 129.1h1.2l1.2 1.2v4.8h1.2" fill="none" stroke="#000080" stroke-width=".25"/>
<circle cx="220.5" cy="135.1" r=".48" fill="#000080"/>
<circle cx="220.5" cy="135.1" r=".48" fill="none" stroke="#000080" stroke-width=".13"/>
<path d="M218.1 133.9h1.2l1.2 1.2" fill="none" stroke="#000080" stroke-width=".25"/>
<circle cx="220.5" cy="135.1" r=".48" fill="#000080"/>
<circle cx="220.5" cy="135.1" r=".48" fill="none" stroke="#000080" stroke-width=".13"/>
<path d="M184.7 96.9h12M163.2 129.1h-1.2l-1.2 1.2v1.2M175.2 129.1h11.9M185.9 133.9h1.2M218.1 124.4h6M228.9 126.8v1.2l1.2 1.1h1.2M239.6 136.3v1.2l-1.2 1.2h-7.1M246.8 126.8v1.2l-1.2 1.1h-1.2M172.8 142.3h2.4M191.9 142.3h13.1M214.6 142.3h1.2M227.7 142.3h1.2" fill="none" stroke="#000080" stroke-width=".25"/>
<path d="M170.4 176.9h4.8" fill="none" stroke="#f00" stroke-width=".68"/>
<path d="M59.3 99.3h3.2M63.4 99.3h3.1M196.7 99.3h3.1M200.7 99.3h3.1M48.6 126.8h3.1M52.7 126.8h3.1M86.8 126.8h3.1M90.9 126.8h3.1" fill="none" stroke="#000" stroke-width=".25"/>
<g fill="none" stroke="#00f" stroke-width=".25">
<path d="M62 99.3h.5M62.5 97.6v3.4M63.4 97.6v3.4M63.4 99.3h.5M199.3 99.3h.5M199.8 97.6v3.4M200.7 99.3h.5M200.7 97.6v3.4M51.2 126.8h.5M51.7 125.1v3.3M52.7 125.1v3.3M52.7 126.8h.4"/>
<path d="M89.4 126.8h.5M89.9 125.1v3.3M90.9 126.8h.4M90.9 125.1v3.3"/>
</g>
<circle cx="194.3" cy="96.9" r=".48" fill="#000080"/>
<circle cx="194.3" cy="96.9" r=".48" fill="none" stroke="#000080" stroke-width=".13"/>
<circle cx="189.5" cy="96.9" r=".48" fill="#000080"/>
<circle cx="189.5" cy="96.9" r=".48" fill="none" stroke="#000080" stroke-width=".13"/>
<path d="M134.6 75.4h3.1M138.6 75.4h3.1M231.3 67.1h3.1M235.3 67.1h3.1" fill="none" stroke="#000" stroke-width=".25"/>
<path d="M137.2 75.4h.5M137.7 73.8v3.3M138.6 73.8v3.3M138.6 75.4h.5M233.9 67.1h.5M234.4 65.4v3.4M235.3 65.4v3.4M235.3 67.1h.5" fill="none" stroke="#00f" stroke-width=".25"/>
<g font-size="3.9" fill="#0b0b8e">
<text x="48.2" y="38.6">USB Power Input</text>
<text x="127" y="38.6">USB PD Decoy</text>
<text x="180.9" y="38.6">Supporting Circuit</text>
<text x="220.8" y="38.6">Decoupling Caps</text>
<text x="40.8" y="88.8">Battery Input</text>
<text x="86.1" y="88.8">Battery Charger with Power priority</text>
<text x="188.1" y="88.8">Supporting Circuit</text>
<text x="35.9" y="118.6">Charge Indication</text>
<text x="192.5" y="118.6">Oring Circuit</text>
<text x="20.4" y="156.7">Test Points</text>
</g>
<g font-size="3.9">
<text x="203.6" y="174.4">Title: Power-Sheet-1.SchDoc</text>
<text x="203.8" y="181.6">File: IoT-Speaker.PrjPcb</text>
</g>
<g font-size="2.6">
<text x="203.8" y="187.3">Date:</text>
<text x="211.2" y="187.3">3/20/2023</text>
<text x="241.8" y="187.3">Page</text>
<text x="251.6" y="187.3">Num:</text>
<text x="259.5" y="187.3">2</text>
<text x="203.8" y="192.1">Drawn By: HuzaifaAli</text>
<text x="242.1" y="192.1">Page</text>
<text x="251.4" y="192.1">Total:</text>
<text x="260" y="192.1">7</text>
</g>
<g font-size="2.2">
<text x="35.6" y="20.1">1</text>
<text x="104" y="20.1">2</text>
<text x="172.8" y="20.1">3</text>
<text x="241.3" y="20.1">4</text>
<text x="3.6" y="40.4">A</text>
<text x="273.5" y="40.4">A</text>
<text x="37.4" y="47.5">A4/B9</text>
<text x="78" y="47.5">A5 CC1</text>
<text x="37.4" y="50">B4/A9</text>
<text x="46.7" y="48.7">VBUS</text>
<text x="46.7" y="51.2">VBUS</text>
<text x="70.3" y="51.2">CC2</text>
<text x="70.4" y="48.7">CC1</text>
<text x="78" y="50">B5 CC2</text>
<text x="130.3" y="50">VDD</text>
<text x="130.3" y="52.4">CFG2</text>
<text x="141.3" y="50">GND</text>
<text x="143" y="52.4">PG</text>
<text x="40.6" y="54.7">A6</text>
<text x="40.6" y="59.5">A7</text>
<text x="40.6" y="57.1">B6</text>
<text x="46.7" y="55.9">D+</text>
<text x="46.7" y="58.3">D+</text>
<text x="69.2" y="58.3">SBU2</text>
<text x="69.3" y="55.9">SBU1</text>
<text x="78" y="54.7">A8</text>
<text x="78" y="57.1">B8</text>
<text x="130.3" y="54.7">CFG3</text>
<text x="130.3" y="57.1">DP</text>
<text x="130.3" y="59.5">DM</text>
<text x="140.3" y="57.1">VBUS</text>
<text x="140.6" y="54.7">CFG1</text>
<text x="142" y="59.5">CC1</text>
<text x="191.9" y="59.5" transform="rotate(-90 191.9 59.5)">2</text>
<text x="204" y="59.5" transform="rotate(-90 204 59.5)">3</text>
<text x="40.6" y="61.9">B7</text>
<text x="46.7" y="60.7">D-</text>
<text x="46.7" y="63.1">D-</text>
<text x="69.7" y="63.1">GND</text>
<text x="69.7" y="65.4">GND</text>
<text x="78" y="61.9">A1/B12</text>
<text x="78" y="64.3">B1/A12</text>
<text x="141.9" y="61.9">CC2</text>
<text x="40.9" y="71.4">S4</text>
<text x="41" y="69.1">S3</text>
<text x="46.7" y="70.3">SHELL</text>
<text x="67.3" y="70.3">SHELL</text>
<text x="78" y="69.1">S1</text>
<text x="78" y="71.4">S2</text>
<text x="195" y="67.6" transform="rotate(-90 195 67.6)">1</text>
<text x="46.7" y="72.6">SHELL</text>
<text x="67.3" y="72.6">SHELL</text>
<text x="3.7" y="85.7">B</text>
<text x="273.6" y="85.7">B</text>
<text x="44.3" y="100.1">1</text>
<text x="44.3" y="102.4">2</text>
<text x="112.4" y="103.6">VIN</text>
<text x="112.4" y="106.1">VIN</text>
<text x="132.3" y="103.6">LX</text>
<text x="132.3" y="106.1">LX</text>
<text x="112.4" y="108.4">VIN</text>
<text x="112.4" y="110.8">VIN</text>
<text x="112.4" y="113.2">CS</text>
<text x="132.6" y="110.8">VS</text>
<text x="112.4" y="115.6">PWR-ON-</text>
<text x="131" y="115.6">BAT</text>
<text x="112.4" y="125.1">STDBY</text>
<text x="112.4" y="120.3">CHRG</text>
<text x="132.7" y="120.3">TS</text>
<text x="189.1" y="124">1</text>
<text x="193.6" y="125.1">VIN</text>
<text x="205.6" y="125.1">GATE</text>
<text x="215.3" y="124">5</text>
<text x="3.7" y="131.1">C</text>
<text x="112.4" y="127.5">VREG</text>
<text x="112.4" y="129.9">RTRICK</text>
<text x="130.6" y="127.5">GND</text>
<text x="130.6" y="129.9">GND</text>
<text x="189" y="128.7">4</text>
<text x="193.6" y="129.9">STAT</text>
<text x="207.3" y="129.9">CTL</text>
<text x="215.3" y="128.7">3</text>
<text x="232.5" y="128.7" transform="rotate(-90 232.5 128.7)">3</text>
<text x="244.7" y="128.7" transform="rotate(-90 244.7 128.7)">2</text>
<text x="273.6" y="131.1">C</text>
<text x="188.9" y="133.5">6</text>
<text x="193.6" y="134.7">SENSE</text>
<text x="207" y="134.7">GND</text>
<text x="215.3" y="133.5">2</text>
<text x="239.2" y="136.7" transform="rotate(-90 239.2 136.7)">1</text>
<text x="214.8" y="153.5">Cannot openfile</text>
<text x="214.8" y="155.9">D:\eSpark-Consultants\eSpark-Hardware\Altium</text>
<text x="214.8" y="158.3">Template\espark-consulting-group-800x300.jpg.</text>
<text x="214.8" y="160.7">File does not exist.</text>
<text x="3.7" y="176.5">D</text>
<text x="273.5" y="176.5">D</text>
<text x="35.6" y="196.8">1</text>
<text x="104" y="196.8">2</text>
<text x="172.8" y="196.8">3</text>
<text x="241.3" y="196.8">4</text>
</g>
<g font-size="2.2" fill="#f00">
<text x="48.6" y="41.6">Adapter:</text>
<text x="82" y="41.6">VBUStrace</text>
<text x="48.6" y="44">TypeCPDsupportrequired</text>
<text x="82" y="44">current 3Amax.</text>
<text x="153.7" y="44">VBUS, VOUT_CH</text>
<text x="153.7" y="46.4">trace current 3Amax</text>
<text x="158.4" y="72.6">12V# trace</text>
<text x="158.4" y="75">current 3Amax.</text>
<text x="116.7" y="96.5">BatteryCharging</text>
<text x="116.7" y="98.9">current =1200mA</text>
<text x="53.4" y="103.6">BatteryCapacity=</text>
<text x="191.9" y="102.4">BATT trace</text>
<text x="191.9" y="104.9">current 3Amax.</text>
<text x="111.9" y="137.1">Good chip grounding</text>
<text x="111.9" y="139.4">requiredforheatdissipation</text>
</g>
<g font-size="2.2" fill="#800000">
<text x="32.6" y="42.8">VBUS</text>
<text x="117.1" y="44">VDD_CH</text>
<text x="183.1" y="45.2">VBUS</text>
<text x="203" y="45.2">VDD_CH</text>
<text x="221.7" y="42.8">12V#</text>
<text x="243.7" y="42.8">12V</text>
<text x="111.9" y="53.5">CFG3</text>
<text x="153.7" y="51.2">PG</text>
<text x="224.6" y="51.2">12V</text>
<text x="33" y="55.9">D_P</text>
<text x="117.9" y="55.9">D_P</text>
<text x="117.9" y="58.3">D_N</text>
<text x="153.7" y="58.3">CC1</text>
<text x="158.9" y="57.1">VBUS</text>
<text x="185.4" y="54.7">VBUS</text>
<text x="201.2" y="54.7">VOUT_CH</text>
<text x="33" y="60.7">D_N</text>
<text x="92.1" y="64.3">GND</text>
<text x="153.7" y="60.7">CC2</text>
<text x="26.8" y="71.4">GND</text>
<text x="92.1" y="71.4">GND</text>
<text x="107.2" y="66.6">GND</text>
<text x="164.5" y="66.6">GND</text>
<text x="197.9" y="69.1">PG</text>
<text x="115.8" y="72.6">VDD_CH</text>
<text x="118.9" y="76.2">VBUS</text>
<text x="152.9" y="76.2">GND</text>
<text x="179" y="77.4">VOUT_CH</text>
<text x="181" y="72.6">VBUS</text>
<text x="209.1" y="77.4">12V#</text>
<text x="241" y="76.2">GND</text>
<text x="44.3" y="94.1">GND</text>
<text x="53" y="91.7">BATT</text>
<text x="161.6" y="92.9">BATT</text>
<text x="29.1" y="96.5">BATT</text>
<text x="100.5" y="97.7">12V</text>
<text x="165.6" y="96.5">LX</text>
<text x="190.7" y="96.5">VS</text>
<text x="219.3" y="96.5">LX D3</text>
<text x="145.3" y="103.6">LX</text>
<text x="235" y="106.1">GND</text>
<text x="69" y="108.4">GND</text>
<text x="97.6" y="112">CS_CELL</text>
<text x="142.9" y="109.6">VS</text>
<text x="206.3" y="108.4">GND</text>
<text x="97.6" y="119.2">CHRG</text>
<text x="145.8" y="115.6">BATT</text>
<text x="39.6" y="121.5">12V</text>
<text x="97.6" y="124">STDBY</text>
<text x="177.4" y="125.1">BATT</text>
<text x="218.1" y="124">GT_DR BATT</text>
<text x="243.6" y="124">V_SYS</text>
<text x="64.6" y="127.5">GND</text>
<text x="175.1" y="128.7">CHRG_CHK</text>
<text x="34.3" y="135.9">CHRG</text>
<text x="176.6" y="134.7">V_SYS</text>
<text x="226.9" y="135.9">GND</text>
<text x="34.3" y="141.9">STDBY</text>
<text x="82.1" y="138.2">GND</text>
<text x="143" y="138.2">GND</text>
<text x="158.5" y="138.2">GND</text>
<text x="165.7" y="143.1">3.3V</text>
<text x="208" y="143.1">12V</text>
<text x="231.2" y="138.2">GT_DR</text>
<text x="231.7" y="143.1">V_SYS</text>
<text x="33.5" y="164.5">12V</text>
<text x="33.5" y="168.1">BATT</text>
<text x="35.9" y="172.9">GND</text>
<text x="96.3" y="172.9">CHRG_CHK</text>
<text x="156" y="172.9">BATT</text>
<text x="178" y="172.9">BATT</text>
<text x="80.9" y="174">CHRG_CHK</text>
<text x="156" y="175.2">V_SYS</text>
<text x="156" y="177.7">3.3V</text>
<text x="178" y="175.2">V_SYS</text>
<text x="178" y="177.7">3.3V</text>
<text x="156" y="180">GND</text>
<text x="178" y="180">GND</text>
</g>
<g font-size="2.2" fill="#000080">
<text x="45" y="45.2">J2</text>
<text x="128.6" y="46.4">U1</text>
<text x="227.7" y="47.5">F1</text>
<text x="188.3" y="50">R7</text>
<text x="201.4" y="50">1K</text>
<text x="192.2" y="55.6">Q1</text>
<text x="228.9" y="55.9">D2</text>
<text x="128.6" y="65.4">CH224K</text>
<text x="184.7" y="61.9">G7P03L</text>
<text x="228.9" y="60.7">C7</text>
<text x="237.2" y="60.7">330uF</text>
<text x="129.8" y="71.4">R4</text>
<text x="142.9" y="71.4">10K CFG3</text>
<text x="190.7" y="71.4">R8</text>
<text x="203.8" y="71.4">10K PG</text>
<text x="230.1" y="66.6">C8</text>
<text x="236.1" y="66.6">100nF</text>
<text x="45" y="76.2">TYPE-C-31-M-12</text>
<text x="133.4" y="75">C81</text>
<text x="139.3" y="75">100nF</text>
<text x="190.7" y="76.2">SB1</text>
<text x="42.6" y="96.5">J1</text>
<text x="58.1" y="96.5">C1</text>
<text x="58.1" y="98.9">C2</text>
<text x="64.1" y="96.5">10uF</text>
<text x="64.1" y="98.9">100nF</text>
<text x="110.7" y="100.1">U2</text>
<text x="169.1" y="98.9">R9</text>
<text x="170.4" y="96.5">L1</text>
<text x="181.1" y="98.9">82mΩ</text>
<text x="182.3" y="96.5">22UH</text>
<text x="195.4" y="96.5">C5</text>
<text x="195.4" y="98.9">C6</text>
<text x="201.4" y="96.5">10uF</text>
<text x="201.4" y="98.9">100nF</text>
<text x="231.2" y="96.5">SS34</text>
<text x="34.3" y="106.1">B2B-XH-A(LF)(SN) 7.4V 2600mA</text>
<text x="191.9" y="121.5">U10</text>
<text x="232.8" y="124.8">Q2</text>
<text x="43.8" y="131.1">R3</text>
<text x="47.4" y="126.3">C3</text>
<text x="53.4" y="126.3">100nF</text>
<text x="58.1" y="131.1">1K</text>
<text x="85.6" y="126.3">C4</text>
<text x="91.6" y="126.3">100nF CS_CELL</text>
<text x="163.2" y="128.7">D1</text>
<text x="43.8" y="135.9">LED1</text>
<text x="53.4" y="135.9">Emerald</text>
<text x="110.7" y="133.5">TP5100</text>
<text x="43.8" y="141.9">LED2</text>
<text x="53.4" y="141.9">RED</text>
<text x="175.1" y="141.9">R1</text>
<text x="187.1" y="141.9">470K CHRG_CHK</text>
<text x="191.9" y="138.2">LTC4412IS6#TRPBF</text>
<text x="215.8" y="141.9">D8</text>
<text x="224.1" y="141.9">SS34</text>
<text x="21.1" y="163.3">P1</text>
<text x="21.1" y="166.9">P2</text>
<text x="21.1" y="171.7">P3</text>
</g>
<g font-size="1.7">
<text x="125.9" y="51.3">2</text>
<text x="125.9" y="53.6">3</text>
<text x="126" y="48.8">1</text>
<text x="149.6" y="53.6">9</text>
<text x="149.6" y="51.3">10</text>
<text x="149.6" y="48.8">11</text>
<text x="125.9" y="56">4</text>
<text x="125.9" y="58.4">5</text>
<text x="149.6" y="58.4">7</text>
<text x="149.6" y="56">8</text>
<text x="149.6" y="60.8">6</text>
<text x="107.1" y="105">16</text>
<text x="108" y="107.3">4</text>
<text x="108.1" y="102.5">1</text>
<text x="138.9" y="102.5">2</text>
<text x="138.9" y="105">3</text>
<text x="107.1" y="112.1">13</text>
<text x="108" y="109.7">5</text>
<text x="138.9" y="109.7">8</text>
<text x="107.1" y="119.2">15</text>
<text x="108" y="114.5">6</text>
<text x="138.9" y="114.5">9</text>
<text x="138.9" y="119.2">11</text>
<text x="107.1" y="124.1">14</text>
<text x="107.1" y="126.4">10</text>
<text x="107.1" y="128.8">12</text>
<text x="138.9" y="126.4">7</text>
<text x="138.9" y="128.8">17</text>
</g>
</svg>
